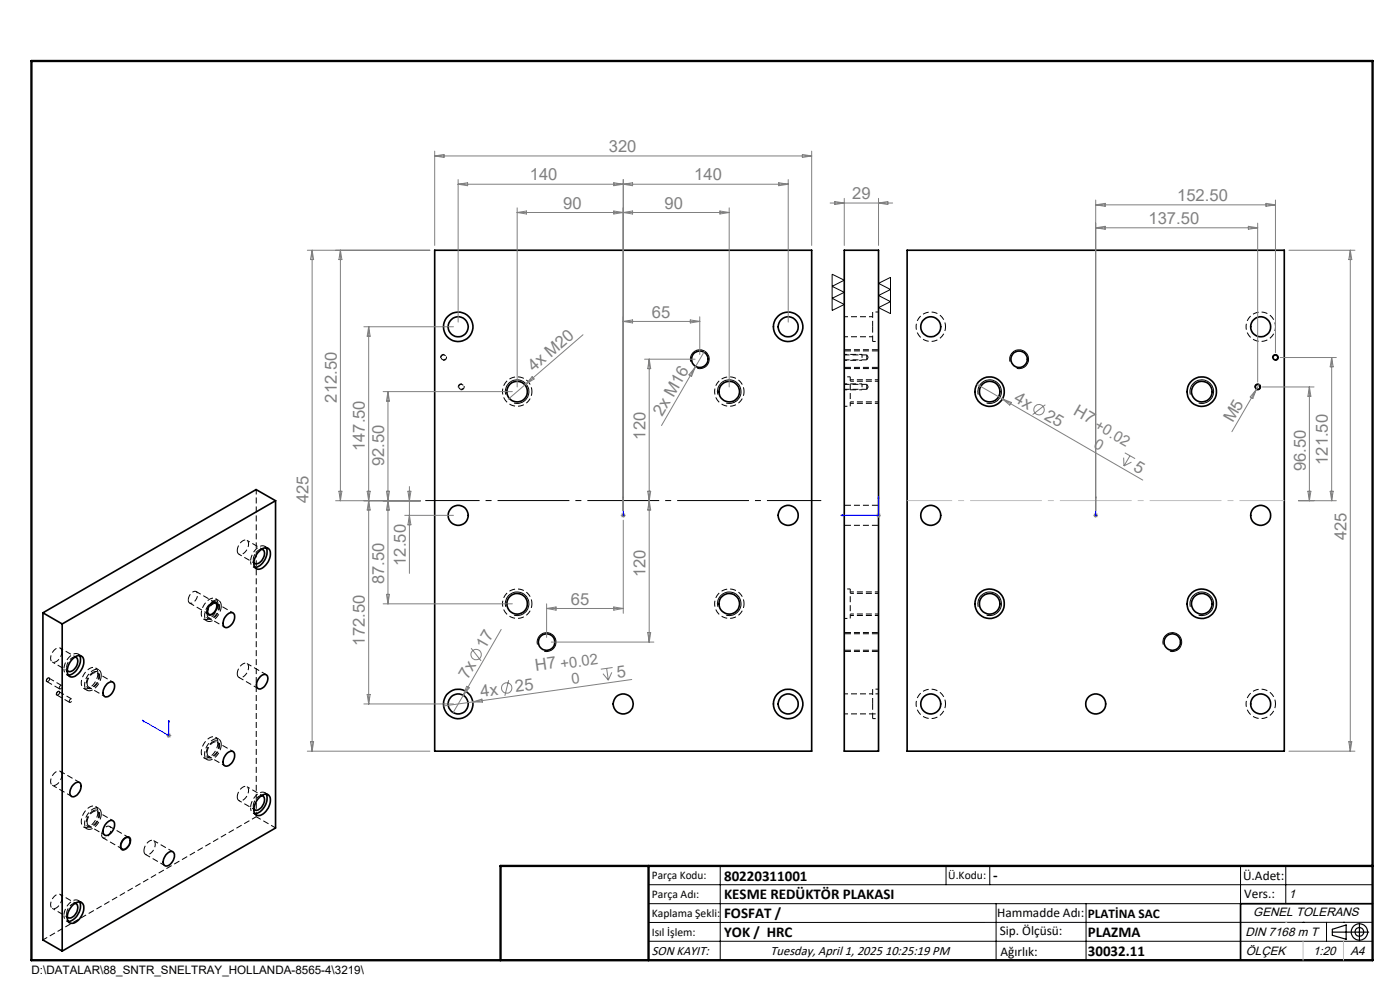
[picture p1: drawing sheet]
<svg xmlns="http://www.w3.org/2000/svg" width="297mm" height="210mm" viewBox="0 0 297 210" stroke-linecap="round" stroke-linejoin="round" font-family="sans-serif">
<path d="M93.6 75.8a.53 .53 0 0 1 .7-.5 .53 .53 0 0 1 .2 .9 .53 .53 0 0 1-.9-.2v-.2M179.1 77.9h7.3M179.1 78.2h7.3M186.4 74.4h-7.3M186.4 74.2h-7.3M97.3 82.1a.52 .52 0 0 1 .7-.5 .52 .52 0 0 1 .2 .8 .52 .52 0 0 1-.8-.1l-.1-.2M179.1 111.4h7.3M186.4 107.2h-7.3M179.1 137.9h7.3M179.1 138.2h7.3M186.4 134.4h-7.3M186.4 134.2h-7.3" fill="none" stroke="#000" stroke-width=".21" stroke-dasharray="1.3 .6" stroke-dashoffset="-.1" stroke-linecap="butt"/>
<g fill="none" stroke="#000" stroke-width=".21" stroke-dasharray="1.3 .6" stroke-dashoffset=".4" stroke-linecap="butt">
<path d="M180.4 79.9v6.3M200.6 69.3a3.1 3.1 0 0 0-4.5-2.8 3.1 3.1 0 0 0-.5 5.3 3.1 3.1 0 0 0 4.9-2l.1-.5M270.6 69.3a3.1 3.1 0 0 0-4.5-2.8 3.1 3.1 0 0 0-.5 5.3 3.1 3.1 0 0 0 4.9-2l.1-.5M112.8 83.1a3.1 3.1 0 0 0-4.5-2.8 3.1 3.1 0 0 0-.4 5.3 3.1 3.1 0 0 0 4.9-2v-.5M157.8 83.1a3.1 3.1 0 0 0-4.5-2.8 3.1 3.1 0 0 0-.4 5.3 3.1 3.1 0 0 0 4.9-2v-.5M56.9 116.3l-.7-.4M17.3 139.2l-.7-.5M43.2 131.3l.7 .4M45.2 127.9a2.74 2.74 0 0 0-1.3 3.2 1.21 1.21 0 0 0 1.9-.5 2.03 2.03 0 0 0 .3-2.8l-.4-.1-.5 .2M46.4 127.4l-.7-.4M53.7 120.2l.7 .4M112.8 128.1a3.1 3.1 0 0 0-4.5-2.8 3.1 3.1 0 0 0-.4 5.3 3.1 3.1 0 0 0 4.9-2v-.5"/>
<path d="M157.8 128.1a3.1 3.1 0 0 0-4.5-2.8 3.1 3.1 0 0 0-.4 5.3 3.1 3.1 0 0 0 4.9-2v-.5M180.4 124.9v6.3M14.1 143.1l.7 .4M17.8 146l.7 .4M19.7 142.6a2.74 2.74 0 0 0-1.2 3.2 1.21 1.21 0 0 0 1.9-.5 2.03 2.03 0 0 0 .3-2.8l-.5-.1-.5 .2M21 142.1l-.7-.4M45.2 157.3a2.74 2.74 0 0 0-1.3 3.2 1.21 1.21 0 0 0 1.9-.5 2.03 2.03 0 0 0 .3-2.8l-.4-.1-.5 .2M46.4 156.8l-.7-.4M200.6 149.3a3.1 3.1 0 0 0-4.5-2.8 3.1 3.1 0 0 0-.5 5.3 3.1 3.1 0 0 0 4.9-2l.1-.5M270.6 149.3a3.1 3.1 0 0 0-4.5-2.8 3.1 3.1 0 0 0-.5 5.3 3.1 3.1 0 0 0 4.9-2l.1-.5M17.8 175.4l.7 .4M19.7 172a2.74 2.74 0 0 0-1.2 3.2 1.21 1.21 0 0 0 1.9-.5 2.03 2.03 0 0 0 .3-2.8l-.5-.1-.5 .2"/>
<path d="M21 171.5l-.7-.4M43.2 160.7l.7 .4M53.7 172.5l.7 .4M56.9 168.5l-.7-.4M14.1 195.3l.7 .4M17.3 191.4l-.7-.4"/>
</g>
<g fill="none" stroke="#000" stroke-width=".35">
<path d="M92.2 53.1h80v106.2h-80zM179.1 53.1h7.3v106.2h-7.3zM192.4 53.1h80.1v106.2h-80.1zM54.7 117.3a1.71 1.71 0 0 1 2.4-.8 3.2 3.2 0 0 1-2.4 4.2 1.39 1.39 0 0 1-.8-1.9zM55.5 116.5a.95 .95 0 0 1 .5 1.5 1.95 1.95 0 0 1-1.9 1.5l-.2-.2M56.5 116.2a3.3 3.3 0 0 1-2.4 4.2M58.5 106.2l-4.2-2.4-45.2 26.2M58.5 106.2l-45.3 26.2M58.5 106.2v69.4l-45.3 26.1M9.1 130l4.1 2.4M9.1 130v69.4l4.1 2.3M13.2 132.4v69.3"/>
<path d="M15.3 139.8a1.42 1.42 0 0 1 2.3-.2 3.4 3.4 0 0 1-2.3 4 1.14 1.14 0 0 1-1-1.6l.3-1.1zM15.9 139.4a.95 .95 0 0 1 .5 1.5 1.88 1.88 0 0 1-1.9 1.5l-.2-.2M16.9 139.1a3.3 3.3 0 0 1-2.4 4.1M44.8 128.1a.68 .68 0 0 1 .9-.2 .68 .68 0 0 1 .3 .9 1.7 1.7 0 0 1-1.6 1.5 1.55 1.55 0 0 1 .4-2.2zM48.1 130.4a.87 .87 0 0 1 .9-.5 .87 .87 0 0 1 .8 .8 2.31 2.31 0 0 1-1.9 2.4 1.2 1.2 0 0 1-.4-1.8zM22.6 145.1a.87 .87 0 0 1 1-.5 .87 .87 0 0 1 .7 .8 2.38 2.38 0 0 1-1.9 2.4 1.19 1.19 0 0 1-.3-1.8zM48.1 159.8a.87 .87 0 0 1 .9-.5 .87 .87 0 0 1 .8 .8 2.31 2.31 0 0 1-1.9 2.4 1.17 1.17 0 0 1-.4-1.8zM55.2 143.5a.85 .85 0 0 1 1.2-.4 .85 .85 0 0 1 .4 1.1 2 2 0 0 1-2 1.9 1.79 1.79 0 0 1 .4-2.6zM15.4 166.6a1.02 1.02 0 0 1 1.7-.3 2.25 2.25 0 0 1-1.7 2.7 1.12 1.12 0 0 1-.3-1.8zM22.6 174.5a.86 .86 0 0 1 1-.5 .86 .86 0 0 1 .7 .8 2.38 2.38 0 0 1-1.9 2.4 1.17 1.17 0 0 1-.3-1.8zM26.2 178.1a.72 .72 0 0 1 .8-.5 .72 .72 0 0 1 .6 .7 1.82 1.82 0 0 1-1.6 1.9 1.35 1.35 0 0 1 .2-2.1zM55.2 168.9a1.18 1.18 0 0 1 1.2-.5 1.18 1.18 0 0 1 .9 .8 3.5 3.5 0 0 1-2.3 3.8 1.16 1.16 0 0 1-1.1-1.6l.5-1.5z"/>
<path d="M55.5 168.8a.95 .95 0 0 1 .5 1.4 1.93 1.93 0 0 1-1.9 1.6l-.2-.2M56.5 168.4a3.3 3.3 0 0 1-2.4 4.2M15.3 192.1a1.39 1.39 0 0 1 2.3-.3 3.4 3.4 0 0 1-2.3 4.1 1.13 1.13 0 0 1-1-1.6l.3-1.2zM15.9 191.6a.95 .95 0 0 1 .5 1.5 1.87 1.87 0 0 1-1.9 1.6l-.2-.3M16.9 191.3a3.3 3.3 0 0 1-2.4 4.2M35.5 181.1a.85 .85 0 0 1 1.1-.5 .85 .85 0 0 1 .4 1.2 2 2 0 0 1-2 1.8 1.4 1.4 0 0 1 0-2zM291.2 191.7h-28v12"/>
<circle cx="97.2" cy="69.3" r="2.13"/>
<circle cx="97.2" cy="69.3" r="3.1"/>
<circle cx="148.5" cy="76.2" r="1.75"/>
<circle cx="167.2" cy="69.3" r="2.13"/>
<circle cx="167.2" cy="69.3" r="3.1"/>
<circle cx="197.4" cy="69.3" r="2.12"/>
<circle cx="216.2" cy="76.2" r="1.75"/>
<circle cx="267.4" cy="69.3" r="2.12"/>
<circle cx="270.6" cy="75.8" r=".53"/>
<circle cx="109.7" cy="83.1" r="2.19"/>
<circle cx="154.7" cy="83.1" r="2.19"/>
<circle cx="209.9" cy="83.1" r="2.19"/>
<circle cx="210" cy="83.1" r="3.1"/>
<circle cx="254.9" cy="83.1" r="3.1"/>
<circle cx="255" cy="83.1" r="2.19"/>
<circle cx="266.8" cy="82.1" r=".52"/>
<circle cx="97.2" cy="109.3" r="2.13"/>
<circle cx="167.2" cy="109.3" r="2.13"/>
<circle cx="197.4" cy="109.3" r="2.12"/>
<circle cx="267.4" cy="109.3" r="2.12"/>
<circle cx="109.7" cy="128.1" r="2.19"/>
<circle cx="116" cy="136.2" r="1.76"/>
<circle cx="154.7" cy="128.1" r="2.19"/>
<circle cx="209.9" cy="128.1" r="2.19"/>
<circle cx="210" cy="128.1" r="3.1"/>
<circle cx="248.7" cy="136.2" r="1.75"/>
<circle cx="254.9" cy="128.1" r="3.1"/>
<circle cx="255" cy="128.1" r="2.19"/>
<circle cx="97.2" cy="149.3" r="2.13"/>
<circle cx="97.2" cy="149.3" r="3.1"/>
<circle cx="132.2" cy="149.3" r="2.13"/>
<circle cx="167.2" cy="149.3" r="2.13"/>
<circle cx="167.2" cy="149.3" r="3.1"/>
<circle cx="197.4" cy="149.3" r="2.12"/>
<circle cx="232.4" cy="149.3" r="2.12"/>
<circle cx="267.4" cy="149.3" r="2.12"/>
</g>
<g fill="none" stroke="#000" stroke-width=".21" stroke-dasharray="1.3 .6" stroke-linecap="butt">
<path d="M93.9 76.4a.62 .62 0 0 0 .8-.5 .62 .62 0 0 0-.7-.7 .62 .62 0 0 0-.5 .8M183.9 75.8v-.5M183.9 76.3v-.5M183.9 76.3l.3-.5M184.2 75.8l-.3-.5M185.1 69.3v-3.1M185.1 72.4v-3.1M97.7 82.7a.63 .63 0 0 0 .8-.6 .63 .63 0 0 0-.7-.7 .63 .63 0 0 0-.6 .8M182.9 81.4v.1M183.9 82.1v-.6M183.9 82.6v-.5M183.9 82.6l.3-.5"/>
<path d="M184.2 82.1l-.3-.6M53.7 118.7l.2 .6M55.5 116.5a2.32 2.32 0 0 0-1.8 2.2M15.9 139.4a2.32 2.32 0 0 0-1.8 2.2M39.9 127.3a1.77 1.77 0 0 1 1.6-1.8 1.53 1.53 0 0 1-.6 2.3l-.6 .2-.3-.3-.1-.4M43.9 130.3a2.27 2.27 0 0 1 2-2.3 1.68 1.68 0 0 1-.2 2.5 .94 .94 0 0 1-.9 .7 .94 .94 0 0 1-.8-.7l-.1-.2M10 144.6l2.6 1.5M12.1 147.4l2.7 1.6M13.1 145.4l-2.7-1.5M14.1 141.6l.2 .6M15.2 148.3l-2.7-1.6M18.5 145a2.27 2.27 0 0 1 2-2.3 1.68 1.68 0 0 1-.2 2.5 .94 .94 0 0 1-.9 .6 .94 .94 0 0 1-.9-.6v-.2"/>
<path d="M43.9 159.7a2.27 2.27 0 0 1 2-2.3 1.68 1.68 0 0 1-.2 2.5 .94 .94 0 0 1-.9 .6 .94 .94 0 0 1-.8-.6l-.1-.2M185.1 149.3v-3.1M185.1 152.4v-3.1M18.5 174.4a2.27 2.27 0 0 1 2-2.3 1.68 1.68 0 0 1-.2 2.5 .94 .94 0 0 1-.9 .6 .94 .94 0 0 1-.9-.6v-.2M21.6 177.1a1.77 1.77 0 0 1 1.6-1.8 1.53 1.53 0 0 1-.7 2.4l-.6 .1-.2-.3-.1-.4M53.7 171l.2 .6M55.5 168.8a2.32 2.32 0 0 0-1.8 2.2M14.1 193.9l.2 .5M15.9 191.6a2.32 2.32 0 0 0-1.8 2.3"/>
</g>
<g fill="none" stroke="#000" stroke-width=".21" stroke-dasharray="1.3 .6" stroke-dashoffset=".2" stroke-linecap="butt">
<path d="M179.1 76.3h4.8M183.9 75.3h-4.8M179.1 82.6h4.8M183.9 81.5h-4.8M50.3 116.8a2.13 2.13 0 0 1 2-2.2 1.87 1.87 0 0 1-.6 2.8 .76 .76 0 0 1-.9 .2 .76 .76 0 0 1-.5-.8M54.4 103.8v69.4M13.1 138.3a2.13 2.13 0 0 1-2 2.1 1.87 1.87 0 0 1 .7-2.8 .76 .76 0 0 1 .9-.2 .76 .76 0 0 1 .4 .9M40.2 127.9l4.1 2.4M45.7 127.9l-4.1-2.4M50.3 142.9a2.13 2.13 0 0 1 2-2.2 1.87 1.87 0 0 1-.6 2.8 .76 .76 0 0 1-.9 .2 .76 .76 0 0 1-.5-.8M50.7 143.7l4.1 2.4M56.5 143.1l-4.1-2.4"/>
<path d="M11.1 166.5l4.1 2.4M13.1 164.4a2.13 2.13 0 0 1-2 2.2 1.87 1.87 0 0 1 .7-2.8 .76 .76 0 0 1 .9-.2 .76 .76 0 0 1 .4 .8M16.9 166l-4.1-2.4M21.8 177.7l4.1 2.4M27.3 177.7l-4.1-2.4M50.3 169a2.13 2.13 0 0 1 2-2.1 1.87 1.87 0 0 1-.6 2.8 .76 .76 0 0 1-.9 .2 .76 .76 0 0 1-.5-.9M54.4 173.2l4.1 2.4M54.4 173.2l-45.3 26.2M13.1 190.5a2.13 2.13 0 0 1-2 2.2 1.87 1.87 0 0 1 .7-2.8 .76 .76 0 0 1 .9-.2 .76 .76 0 0 1 .4 .8M30.5 180.5a2.13 2.13 0 0 1 2-2.2 1.87 1.87 0 0 1-.6 2.8 .76 .76 0 0 1-.9 .2 .76 .76 0 0 1-.5-.8M30.9 181.2l4.1 2.4M36.7 180.7l-4.1-2.4"/>
</g>
<g fill="none" stroke="#000" stroke-width=".21" stroke-dasharray="1.3 .6" stroke-dashoffset=".6" stroke-linecap="butt">
<path d="M180.4 79.9h-1.3M182.9 75.2v1.2M185.1 72.4h1.3M186.4 66.2h-1.3M179.1 86.2h1.3M182.9 81.5v1.2M50.7 117.6l3.4 1.9M55.8 116.6l-3.4-2M16.2 139.4l-3.4-1.9M44.3 131.1l3.4 1.9M49.4 130l-3.4-2M179.1 131.2h1.3"/>
<path d="M180.4 124.9h-1.3M11.1 140.4l3.4 2M18.8 145.8l3.4 1.9M24 144.7l-3.4-2M49.4 159.4l-3.4-2M185.1 152.4h1.3M185.1 151.4h1.3M186.4 146.2h-1.3M186.4 147.2h-1.3M18.8 175.2l3.4 1.9M24 174.1l-3.4-2M44.3 160.5l3.4 1.9"/>
<path d="M50.7 169.8l3.4 2M55.8 168.8l-3.4-1.9M11.1 192.7l3.4 1.9M16.2 191.7l-3.4-2"/>
</g>
<g fill="none" stroke="#000" stroke-width=".21" stroke-dasharray="1.3 .6" stroke-dashoffset=".5" stroke-linecap="butt">
<path d="M179.1 71.4h6M185.1 67.2h-6M180.4 85.2h6M180.4 85.6h6M186.4 80.9h-6M186.4 80.6h-6M180.4 130.2h6M180.4 130.6h6M186.4 125.9h-6M186.4 125.6h-6M9.9 144.4l.4-.6a.39 .39 0 0 1 .1 .5 .39 .39 0 0 1-.5 .2v-.1M12 147.2l.4-.5a.39 .39 0 0 1 .1 .5 .39 .39 0 0 1-.5 .2v-.2"/>
<path d="M12.6 145.9l.4-.5a.39 .39 0 0 1 .1 .5 .39 .39 0 0 1-.5 .2v-.2M14.7 148.8l.4-.6a.39 .39 0 0 1 .1 .5 .39 .39 0 0 1-.5 .2v-.1M179.1 151.4h6M185.1 147.2h-6"/>
</g>
<path d="M53.2 119.1a3.5 3.5 0 0 1 2.5-3.3l.5 .1 .3 .3M13.6 141.9a3.5 3.5 0 0 1 2.5-3.3l.5 .2 .3 .2M53.2 171.3a3.5 3.5 0 0 1 2.5-3.3l.5 .2 .3 .2M13.6 194.2a3.5 3.5 0 0 1 2.5-3.3l.5 .1 .3 .3" fill="none" stroke="#000" stroke-width=".21" stroke-dasharray="1.3 .6" stroke-dashoffset="-.2" stroke-linecap="butt"/>
<path d="M54.1 120.3l-.7-.4-.2-.8M14.5 143.2l-.7-.4-.2-.9M54.1 172.6l-.7-.4-.2-.9M14.5 195.4l-.7-.3-.2-.9" fill="none" stroke="#000" stroke-width=".21" stroke-dasharray="1.3 .6" stroke-dashoffset=".9" stroke-linecap="butt"/>
<path d="M46.2 128.1a1.12 1.12 0 0 0-.6-1.2 1.12 1.12 0 0 0-1.4 .4 3.2 3.2 0 0 0-1.2 3.8 1.48 1.48 0 0 0 2.1-.4l.7-1.1 .4-1.5M46.9 128.5a1.12 1.12 0 0 0-.6-1.2 1.12 1.12 0 0 0-1.4 .4 3.2 3.2 0 0 0-1.2 3.8 1.48 1.48 0 0 0 2.1-.4l.9-1.4 .2-1.2M20.8 142.8a1.12 1.12 0 0 0-.7-1.2 1.12 1.12 0 0 0-1.3 .4 3.2 3.2 0 0 0-1.3 3.8 1.48 1.48 0 0 0 2.2-.4l.9-1.4 .2-1.2M21.5 143.2a1.12 1.12 0 0 0-.7-1.2 1.12 1.12 0 0 0-1.3 .4 3.2 3.2 0 0 0-1.3 3.8 1.48 1.48 0 0 0 2.2-.4l.9-1.4 .2-1.2M46.2 157.5a1.12 1.12 0 0 0-.6-1.2 1.12 1.12 0 0 0-1.4 .4 3.2 3.2 0 0 0-1.2 3.8 1.48 1.48 0 0 0 2.1-.4l.7-1.1 .4-1.5M46.9 157.9a1.12 1.12 0 0 0-.6-1.2 1.12 1.12 0 0 0-1.4 .4 3.2 3.2 0 0 0-1.2 3.8 1.48 1.48 0 0 0 2.1-.4l.9-1.4 .2-1.2M20.8 172.2a1.12 1.12 0 0 0-.7-1.2 1.12 1.12 0 0 0-1.3 .3 3.2 3.2 0 0 0-1.3 3.9 1.48 1.48 0 0 0 2.2-.4l.9-1.5 .2-1.1M21.5 172.6a1.12 1.12 0 0 0-.7-1.2 1.12 1.12 0 0 0-1.3 .4 3.2 3.2 0 0 0-1.3 3.8 1.48 1.48 0 0 0 2.2-.4l.9-1.4 .2-1.2" fill="none" stroke="#000" stroke-width=".21" stroke-dasharray="1.3 .6" stroke-dashoffset=".1" stroke-linecap="butt"/>
<g fill="none" stroke="#808080" stroke-width=".21">
<path d="M92.2 32.1v20M92.2 33.1h80M92.2 33.1l2-.3v.6zM97.2 38.1v30.2M97.2 39.1h70M97.2 39.1l2-.3v.6zM130.2 38.8l4 .6v-.6l-4 .6zM132.2 38.1v70.2M165.2 38.8l2 .3-2 .3zM167.2 38.1v30.2M170.2 32.8l2 .3-2 .3zM172.2 32.1v20"/>
<path d="M65.2 53.1h26M66.2 53.1l.3 2h-.6zM66.2 53.1v106.2M72.2 53.1l.3 2h-.6zM72.2 53.1v53.1M109.7 44.1v38M109.7 45.1h45M109.7 45.1l2-.3v.6zM130.2 44.8l4 .6v-.6l-4 .6zM152.7 44.8l2 .3-2 .3zM154.7 44.1v38M176.1 43.1h13.3"/>
<path d="M177.1 42.7l2 .4-2 .3zM179.1 42.1v10M186.4 42.1v10M186.4 43.1l1.9-.4v.7zM232.4 42.4v65.9M232.4 48.3h34.4M232.4 48.3l2.1-.3v.6zM232.4 43.5l2.1-.4v.7zM232.4 43.5h38.2M264.8 48l2 .3-2 .3zM266.8 47.3v33.8M268.6 43.1l2 .4-2 .3z"/>
<path d="M270.6 42.4v32.4M273.4 53.1h14M286.5 53.1v106.2M286.5 53.1l.3 2h-.7zM77.2 69.3h19M78.2 69.3v80M78.2 69.3l.3 2h-.6zM112.9 79.9l.4 .5-1.7 1zM123.7 71l-12.1 10.4M132.2 68.2l2-.3v.6zM132.2 68.2h16.2M136.7 76.2h10.8"/>
<path d="M137.7 76.2v60M137.7 76.2l.3 2h-.6zM146.4 67.9l2 .3-2 .3zM147.5 77.9l-7.2 12.4M147.5 77.9l-.8 1.9-.5-.3zM148.4 67.2v8M149.5 74.5l-2 3.4M271.6 75.8h11.9M282.5 75.8v30.4M282.5 75.8l.3 2h-.6zM81.3 83.1h27.4M82.3 83.1v45"/>
<path d="M82.3 83.1l.3 2h-.6zM111.6 81.4l-3.8 3.3M207.3 81.5l5.4 3.1M212.7 84.6l29.7 17.2M212.7 84.6l1.9 .8-.4 .5zM221.8 85.9l-2.7 2M238.4 97.1v1.7M238.6 96.1l2.2 1.2M239.7 96.7l-1.3 2.1M240 98l-1.6 .8M266.5 82.6l-5.2 9M266.5 82.6l-.7 1.9-.6-.3z"/>
<path d="M267.1 81.5l-.6 1.1M267.8 82.1h11M277.8 82.1v24.1M277.8 82.1l.3 2h-.6zM71.2 106.2h18M71.9 104.2h.6l-.3 2zM77.9 104.2h.6l-.3 2zM78.2 106.2l.3 2h-.6zM82 104.2h.6l-.3 2zM82.3 106.2l.3 2h-.6zM85.9 109.3h10.3M86.5 104.2h.7l-.3 2z"/>
<path d="M86.9 103.2v18.4M86.9 109.3l.3 2h-.7zM131.7 109.3h1M131.9 109l.7 .7M132.2 108.8v1M132.2 110.3v19.8M132.6 109l-.7 .7M137.4 104.2h.6l-.3 2zM137.7 106.2l.3 2h-.6zM185.8 109.3h1.1M186 109l.7 .7M186.4 108.8v1"/>
<path d="M186.7 109l-.7 .7M232 109.3h.9M232.1 109l.7 .7M232.4 108.8v1M232.8 109l-.7 .7M275.4 106.2h8.1M277.5 104.2h.6l-.3 2zM282.2 104.2h.6l-.3 2zM81.3 128.1h27.4M82 126.1h.6l-.3 2zM99.9 137.5l2.2 2.7M106.3 133.5l-8 14"/>
<path d="M116 128.1v7.1M116 129.1h16.2M116 129.1l2-.3v.6zM116.9 136.2h21.8M130.2 128.8l2 .3-2 .3zM137.4 134.2h.6l-.3 2zM35.3 156h1M35.5 155.7l.7 .7M35.8 155.5v1M36.2 155.7l-.7 .7M65.2 159.3h26M65.9 157.3h.6l-.3 2z"/>
<path d="M77.2 149.3h19M77.9 147.3h.6l-.3 2zM98.3 147.5l-2.2 3.7M99 145.6l.6 .3-1.3 1.6zM100.3 148.9l-6.2 .8M100.3 148.9l1.9-.6 .1 .6zM107.9 144.3l-.8 3.3M127.9 142.9l1.1 1.4M128.7 141.8l.3 2.5M129.8 142.6l-.8 1.7M130 141.6l-2.5 .3M134 144.1l-33.7 4.8"/>
<path d="M273.4 159.3h14M286.1 157.3h.7l-.3 2z"/>
<circle cx="220.4" cy="86.9" r="1.1"/>
<circle cx="101" cy="138.9" r="1.11"/>
<circle cx="107.5" cy="145.9" r="1.1"/>
</g>
<g fill="none" stroke="#000" stroke-width=".21">
<path d="M176.5 58.2l2.6 1.2-2.6 1.3 2.6 1.3-2.6 1.3 2.6 1.3-2.6 1.3zM146.5 76.7a2 2 0 0 1 1.8-2.5 2 2 0 0 1 2.1 2.2 2 2 0 0 1-2.5 1.7M186.4 60.1l2.5-1.3v7.7l-2.5-1.2 2.5-1.3-2.5-1.3 2.5-1.3zM214.3 76.7a1.99 1.99 0 0 1 1.7-2.5 1.99 1.99 0 0 1 2.2 2.2 1.99 1.99 0 0 1-2.5 1.7M270 76a.62 .62 0 0 1 .6-.8 .62 .62 0 0 1 .6 .7 .62 .62 0 0 1-.8 .5M107.3 83.7a2.51 2.51 0 0 1 2.2-3.1 2.51 2.51 0 0 1 2.7 2.7 2.51 2.51 0 0 1-3.2 2.2M152.3 83.7a2.5 2.5 0 0 1 2.2-3.1 2.5 2.5 0 0 1 2.7 2.7 2.5 2.5 0 0 1-3.1 2.2M207.5 83.7a2.5 2.5 0 0 1 2.3-3.1 2.5 2.5 0 0 1 2.6 2.7 2.5 2.5 0 0 1-3.1 2.2M252.5 83.7a2.51 2.51 0 0 1 2.3-3.1 2.51 2.51 0 0 1 2.6 2.7 2.51 2.51 0 0 1-3.1 2.2M266.2 82.2a.63 .63 0 0 1 .6-.8 .63 .63 0 0 1 .6 .7 .63 .63 0 0 1-.7 .6M44.5 128.2a.83 .83 0 0 1 .9-.6 .83 .83 0 0 1 .7 .8 2 2 0 0 1-1.9 2.1 1.59 1.59 0 0 1 .3-2.3zM107.3 128.7a2.5 2.5 0 0 1 2.2-3.1 2.5 2.5 0 0 1 2.7 2.7 2.5 2.5 0 0 1-3.2 2.2"/>
<path d="M114 136.7a2 2 0 0 1 1.8-2.5 2 2 0 0 1 2.1 2.2 2 2 0 0 1-2.5 1.7M152.3 128.7a2.49 2.49 0 0 1 2.2-3.1 2.49 2.49 0 0 1 2.7 2.7 2.49 2.49 0 0 1-3.1 2.2M207.5 128.7a2.49 2.49 0 0 1 2.2-3.1 2.49 2.49 0 0 1 2.7 2.7 2.49 2.49 0 0 1-3.1 2.2M246.8 136.7a2 2 0 0 1 1.7-2.5 2 2 0 0 1 2.2 2.2 2 2 0 0 1-2.5 1.7M252.5 128.7a2.5 2.5 0 0 1 2.2-3.1 2.5 2.5 0 0 1 2.7 2.7 2.5 2.5 0 0 1-3.1 2.2M26.1 178a.84 .84 0 0 1 .9-.6 .84 .84 0 0 1 .8 .8 2.27 2.27 0 0 1-1.8 2.2 1.17 1.17 0 0 1-.2-1.9zM137.6 187.7h153.6M137.6 191.7h153.6M137.6 199.7h153.6M152.8 183.7v20M200.7 183.7v4M210 183.7v4"/>
<path d="M211.3 191.7v12M230.4 191.7v12M263.2 183.7v20M272.8 183.7v8M276.4 195.6h.1M281.4 195.6v4.1M285 195.6h.1M291.2 195.6l-153.6 .1"/>
</g>
<path d="M10.2 143.8l-.3 .3-.1 .5a.47 .47 0 0 0 .6-.2 .47 .47 0 0 0-.1-.6h-.1M12.3 146.7l-.3 .4v.3a.47 .47 0 0 0 .5-.2 .47 .47 0 0 0-.1-.6l-.1 .1" fill="none" stroke="#000" stroke-width=".21" stroke-dasharray="1.3 .6" stroke-dashoffset=".3" stroke-linecap="butt"/>
<g fill="none" stroke="#000" stroke-width=".25">
<path d="M282.6 197.7h7.8M282.6 197.1l3-.9v3l-3-.8zM288.4 195.8v3.8M106.2 203.7h185"/>
<circle cx="288.4" cy="197.7" r="1.74"/>
<circle cx="288.4" cy="197.7" r=".93"/>
</g>
<g fill="none" stroke="#00f" stroke-width=".21">
<path d="M132.2 105.3v.4v-.4M132.2 109.2v.2zM132.2 109.3h.1M132.2 105.3v4M178.4 109.3l.4-.1v.2zM186.4 105.3v.4h-.1zM186.4 105.3v4h-8M232.4 105.3v.4v-.4M232.4 109.2v.2zM232.4 109.3h.1M232.4 105.3v4M30.2 152.8l.2 .1v.1z"/>
<path d="M30.2 152.8l5.6 3.2v-3.2M35.8 152.8l.1 .3h-.2z"/>
</g>
<path d="M179.1 76.4h3.8M182.9 75.2h-3.8M179.1 82.7h3.8M182.9 81.4h-3.8" fill="none" stroke="#000" stroke-width=".21" stroke-dasharray="1.3 .6" stroke-dashoffset=".7" stroke-linecap="butt"/>
<path d="M174.2 106.2h-84" fill="none" stroke="#000" stroke-width=".21" stroke-dasharray="15.2 1.3 1.3 1.3" stroke-dashoffset="3.7" stroke-linecap="butt"/>
<path d="M272.5 106.2h-80" fill="none" stroke="#c0c0c0" stroke-width=".21" stroke-dasharray="15.2 1.3 1.3 1.3" stroke-dashoffset="5.7" stroke-linecap="butt"/>
<path d="M6.7 12.9h284.5v190.8h-284.5zM137.6 183.7v20M291.2 183.7h-185v20" fill="none" stroke="#000" stroke-width=".5"/>
<path d="M276.4 199.7v4M285 199.7v4" fill="none" stroke="#c0c0c0" stroke-width=".21"/>
<path d="M272.8 195.6h.1" fill="none" stroke="#c0c0c0" stroke-width=".25"/>
<g fill="#00f">
<path d="M132.2 105.3v.4zM132.2 109.2v.2z"/>
<path d="M186.4 105.3v.4h-.1zM178.4 109.3l.4-.1v.2z"/>
<path d="M35.8 152.8l.1 .3h-.2zM30.2 152.8l.2 .1v.1z"/>
<path d="M232.4 105.3v.4zM232.4 109.2v.2z"/>
</g>
<g font-size="3.5" fill="#808080">
<text x="129.2" y="32.3">320</text>
<text x="112.4" y="38.3">140</text>
<text x="147.3" y="38.3">140</text>
<text x="119.5" y="44.3">90</text>
<text x="141" y="44.3">90</text>
<text x="180.8" y="42.3">29</text>
<text x="243.6" y="47.5">137.50</text>
<text x="249.7" y="42.6">152.50</text>
<text x="138.3" y="67.4">65</text>
<text x="113.3" y="79" transform="rotate(-41 113.3 79)">4x M20</text>
<text x="71.4" y="85.4" transform="rotate(-90 71.4 85.4)">212.50</text>
<text x="140.5" y="88.5" transform="rotate(-60 140.5 88.5)">2x M16</text>
<text x="215" y="85.1" transform="rotate(30 215 85.1)">4x</text>
<text x="221.4" y="88.8" transform="rotate(30 221.4 88.8)">25</text>
<text x="227.5" y="87.9" transform="rotate(30 227.5 87.9)">H7 +0.02</text>
<text x="261.5" y="89.8" transform="rotate(-60 261.5 89.8)">M5</text>
<text x="77.4" y="95.7" transform="rotate(-90 77.4 95.7)">147.50</text>
<text x="137" y="93.3" transform="rotate(-90 137 93.3)">120</text>
<text x="81.5" y="98.9" transform="rotate(-90 81.5 98.9)">92.50</text>
<text x="240.2" y="99.7" transform="rotate(30 240.2 99.7)">5</text>
<text x="277" y="100" transform="rotate(-90 277 100)">96.50</text>
<text x="281.7" y="98.6" transform="rotate(-90 281.7 98.6)">121.50</text>
<text x="65.4" y="106.8" transform="rotate(-90 65.4 106.8)">425</text>
<text x="285.7" y="114.6" transform="rotate(-90 285.7 114.6)">425</text>
<text x="81.5" y="124" transform="rotate(-90 81.5 124)">87.50</text>
<text x="86.1" y="120" transform="rotate(-90 86.1 120)">12.50</text>
<text x="137" y="122.5" transform="rotate(-90 137 122.5)">120</text>
<text x="121.1" y="128.3">65</text>
<text x="77.4" y="136.9" transform="rotate(-90 77.4 136.9)">172.50</text>
<text x="102.9" y="137.9" transform="rotate(-60 102.9 137.9)">17</text>
<text x="113.7" y="142.3" transform="rotate(-8 113.7 142.3)">H7 +0.02</text>
<text x="131" y="143.8" transform="rotate(-8 131 143.8)">5</text>
<text x="99.2" y="144.3" transform="rotate(-60 99.2 144.3)">7x</text>
<text x="102.1" y="147.9" transform="rotate(-8 102.1 147.9)">4x</text>
<text x="109.5" y="146.8" transform="rotate(-8 109.5 146.8)">25</text>
</g>
<g font-size="3.2" fill="#808080">
<text x="231.8" y="94.8" transform="rotate(30 231.8 94.8)">0</text>
<text x="121.4" y="145.1" transform="rotate(-8 121.4 145.1)">0</text>
</g>
<g font-size="3.2">
<text x="153.6" y="190.8">KESME REDÜKTÖR PLAKASI</text>
<text x="153.6" y="186.8">80220311001</text>
<text x="210.7" y="186.6">-</text>
<text x="153.6" y="194.8">FOSFAT /</text>
<text x="153.6" y="198.8">YOK / HRC</text>
<text x="230.8" y="198.7">PLAZMA</text>
<text x="230.8" y="202.8">30032.11</text>
</g>
<g font-size="2.8">
<text x="263.7" y="186.7">Ü.Adet:</text>
<text x="263.9" y="190.5">Vers.:</text>
<text x="211.5" y="194.5">Hammadde Adı:</text>
<text x="230.8" y="194.7">PLATİNA SAC</text>
<text x="138.3" y="202.6">SON KAYIT:</text>
<text x="163.5" y="202.6">Tuesday, April 1, 2025 10:25:19 PM</text>
<text x="212.1" y="198.4">Sip. Ölçüsü:</text>
<text x="212.2" y="202.7">Ağırlık:</text>
</g>
<g font-size="2.6">
<text x="273.4" y="190.4">1</text>
<text x="265.9" y="194.4">GENEL TOLERANS</text>
<text x="264.2" y="198.5">DIN 7168 m T</text>
<text x="264.3" y="202.6">ÖLÇEK</text>
<text x="278.5" y="202.6">1:20</text>
<text x="286.5" y="202.6">A4</text>
</g>
<g font-size="2.5">
<text x="138.3" y="186.4">Parça Kodu:</text>
<text x="138.3" y="190.5">Parça Adı:</text>
<text x="201.2" y="186.5">Ü.Kodu:</text>
<text x="138.3" y="194.5">Kaplama Şekli:</text>
<text x="138.3" y="198.6">Isıl İşlem:</text>
<text x="6.7" y="206.7">D:\DATALAR\88_SNTR_SNELTRAY_HOLLANDA-8565-4\3219\</text>
</g>
</svg>
